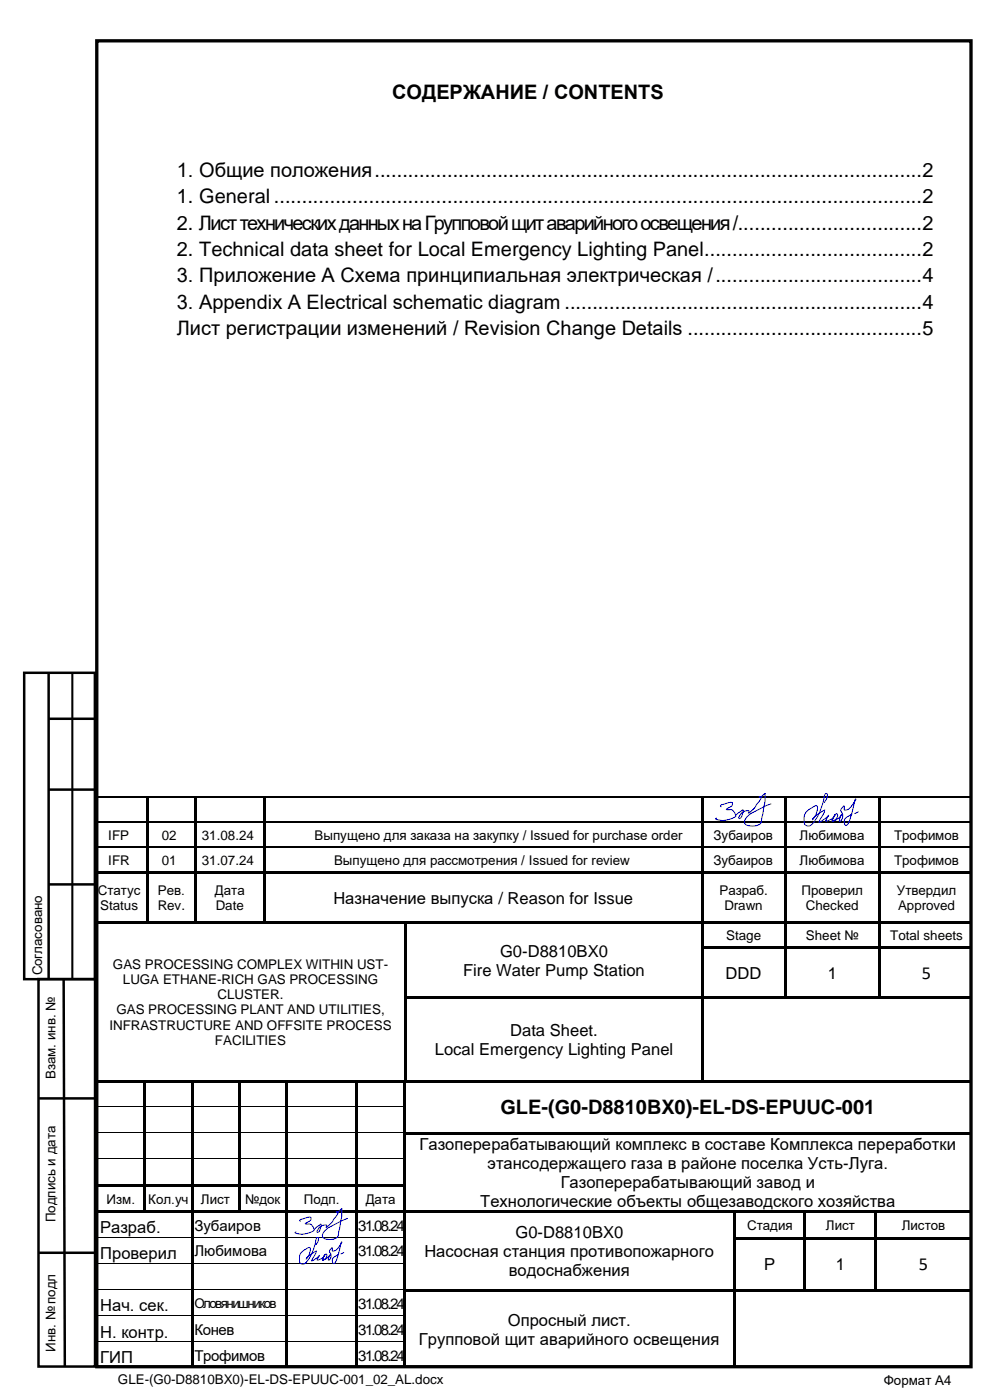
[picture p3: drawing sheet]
<svg xmlns="http://www.w3.org/2000/svg" width="210mm" height="297mm" viewBox="0 0 210 297" stroke-linecap="round" stroke-linejoin="round" font-family="sans-serif">
<path d="M20.5 8.7h185.5v281.2h-185.5z" fill="none" stroke="#000" stroke-width=".71" stroke-linecap="butt"/>
<g fill="#000">
<path d="M31 169.1h.3v.2h-.3z" fill-rule="evenodd"/>
<path d="M31 169.3h.5v5.1h-.5z" fill-rule="evenodd"/>
<path d="M31 174.4h.5v.2h-.5z" fill-rule="evenodd"/>
<path d="M31 174.6h.5v5h-.5z" fill-rule="evenodd"/>
<path d="M31 179.6h.5v.3h-.5z" fill-rule="evenodd"/>
<path d="M41.2 169.1h.3v.2h-.3z" fill-rule="evenodd"/>
<path d="M41.2 169.3h.5v5.1h-.5z" fill-rule="evenodd"/>
<path d="M41.2 174.4h.5v.2h-.5z" fill-rule="evenodd"/>
<path d="M41.2 174.6h.5v5h-.5z" fill-rule="evenodd"/>
<path d="M41.2 179.6h.5v.3h-.5z" fill-rule="evenodd"/>
<path d="M55.8 169.1h.3v.2h-.3z" fill-rule="evenodd"/>
<path d="M55.8 169.3h.5v5.1h-.5z" fill-rule="evenodd"/>
<path d="M55.8 174.4h.5v.2h-.5z" fill-rule="evenodd"/>
<path d="M55.8 174.6h.5v5h-.5z" fill-rule="evenodd"/>
<path d="M55.8 179.6h.5v.3h-.5z" fill-rule="evenodd"/>
<path d="M148.7 169.1h.3v.2h-.3z" fill-rule="evenodd"/>
<path d="M148.7 169.3h.5v5.1h-.5z" fill-rule="evenodd"/>
<path d="M148.7 174.4h.5v.2h-.5z" fill-rule="evenodd"/>
<path d="M148.7 174.6h.5v5h-.5z" fill-rule="evenodd"/>
<path d="M148.7 179.6h.5v.3h-.5z" fill-rule="evenodd"/>
<path d="M166.3 169.1h.2v.2h-.2z" fill-rule="evenodd"/>
<path d="M166.3 169.3h.5v5.1h-.5z" fill-rule="evenodd"/>
<path d="M166.3 174.4h.5v.2h-.5z" fill-rule="evenodd"/>
<path d="M166.3 174.6h.5v5h-.5z" fill-rule="evenodd"/>
<path d="M166.3 179.6h.5v.3h-.5z" fill-rule="evenodd"/>
<path d="M186.3 169.1h.3v.2h-.3z" fill-rule="evenodd"/>
<path d="M186.3 169.3h.5v5.1h-.5z" fill-rule="evenodd"/>
<path d="M186.3 174.4h.5v.2h-.5z" fill-rule="evenodd"/>
<path d="M186.3 174.6h.5v5h-.5z" fill-rule="evenodd"/>
<path d="M186.3 179.6h.5v.3h-.5z" fill-rule="evenodd"/>
<path d="M20.2 184.9h.3v.6h-.3z" fill-rule="evenodd"/>
<path d="M20.2 184.9h.3v.5h-.3z" fill-rule="evenodd"/>
<path d="M20.2 195.5h.3v.6h-.3z" fill-rule="evenodd"/>
<path d="M20.5 184.9h.5v.5h-.5z" fill-rule="evenodd"/>
<path d="M20.5 195.5h10.5v.5h-10.5z" fill-rule="evenodd"/>
<path d="M21 184.9h10v.5h-10z" fill-rule="evenodd"/>
<path d="M31 179.9h.5v5h-.5z" fill-rule="evenodd"/>
<path d="M31 184.9h.5v.6h-.5z" fill-rule="evenodd"/>
<path d="M31 185.5h.5v10h-.5z" fill-rule="evenodd"/>
<path d="M31 195.5h.5v.5h-.5z" fill-rule="evenodd"/>
<path d="M31.5 184.9h9.7v.5h-9.7z" fill-rule="evenodd"/>
<path d="M31.5 195.5h9.7v.5h-9.7z" fill-rule="evenodd"/>
<path d="M41.2 179.9h.5v5h-.5z" fill-rule="evenodd"/>
<path d="M41.2 184.9h.5v.6h-.5z" fill-rule="evenodd"/>
<path d="M41.2 185.5h.5v10h-.5z" fill-rule="evenodd"/>
<path d="M41.2 195.5h.5v.5h-.5z" fill-rule="evenodd"/>
<path d="M41.7 184.9h14.1v.5h-14.1z" fill-rule="evenodd"/>
<path d="M41.7 195.5h14.1v.5h-14.1z" fill-rule="evenodd"/>
<path d="M55.8 179.9h.5v5h-.5z" fill-rule="evenodd"/>
<path d="M55.8 184.9h.5v.6h-.5z" fill-rule="evenodd"/>
<path d="M55.8 185.5h.5v10h-.5z" fill-rule="evenodd"/>
<path d="M55.8 195.5h.5v.5h-.5z" fill-rule="evenodd"/>
<path d="M56.3 184.9h92.4v.5h-92.4z" fill-rule="evenodd"/>
<path d="M56.3 195.5h29.5v.5h-29.5z" fill-rule="evenodd"/>
<path d="M85.8 196l.5 .1z" fill-rule="evenodd"/>
<path d="M85.8 195.5h.5v.5h-.5z" fill-rule="evenodd"/>
<path d="M86.3 195.5h62.4v.5h-62.4z" fill-rule="evenodd"/>
<path d="M148.7 179.9h.5v5h-.5z" fill-rule="evenodd"/>
<path d="M148.7 184.9h.5v.6h-.5z" fill-rule="evenodd"/>
<path d="M148.7 185.5h.5v10h-.5z" fill-rule="evenodd"/>
<path d="M148.7 195.5h.5v.6h-.5z" fill-rule="evenodd"/>
<path d="M149.2 184.9h17.1v.5h-17.1z" fill-rule="evenodd"/>
<path d="M149.2 195.5h17.1v.5h-17.1z" fill-rule="evenodd"/>
<path d="M166.3 179.9h.5v5h-.5z" fill-rule="evenodd"/>
<path d="M166.3 184.9h.5v.6h-.5z" fill-rule="evenodd"/>
<path d="M166.3 185.5h.5v10h-.5z" fill-rule="evenodd"/>
<path d="M166.3 195.5h.5v.6h-.5z" fill-rule="evenodd"/>
<path d="M166.8 184.9h19.5v.5h-19.5z" fill-rule="evenodd"/>
<path d="M166.8 195.5h19.5v.5h-19.5z" fill-rule="evenodd"/>
<path d="M186.3 179.9h.5v5h-.5z" fill-rule="evenodd"/>
<path d="M186.3 184.9h.5v.6h-.5z" fill-rule="evenodd"/>
<path d="M186.3 185.5h.5v10h-.5z" fill-rule="evenodd"/>
<path d="M186.3 195.5h.5v.6h-.5z" fill-rule="evenodd"/>
<path d="M186.8 184.9h19.3v.5h-19.3z" fill-rule="evenodd"/>
<path d="M186.8 195.5h19.3v.5h-19.3z" fill-rule="evenodd"/>
<path d="M20.2 200.8h.3v.6h-.3z" fill-rule="evenodd"/>
<path d="M20.2 211.4h.3v.5h-.3z" fill-rule="evenodd"/>
<path d="M85.8 196.1h.5v4.7h-.5z" fill-rule="evenodd"/>
<path d="M85.8 200.8h.5v.6h-.5z" fill-rule="evenodd"/>
<path d="M85.8 201.4h.5v10h-.5z" fill-rule="evenodd"/>
<path d="M85.8 211.4h.5v.5h-.5z" fill-rule="evenodd"/>
<path d="M86.3 211.4h62.4v.5h-62.4z" fill-rule="evenodd"/>
<path d="M148.7 196.1h.5v4.7h-.5z" fill-rule="evenodd"/>
<path d="M148.7 200.8h.5v.6h-.5z" fill-rule="evenodd"/>
<path d="M148.7 201.4h.5v10h-.5z" fill-rule="evenodd"/>
<path d="M148.7 211.4h.5v.5h-.5z" fill-rule="evenodd"/>
<path d="M149.2 200.8h17.1v.5h-17.1z" fill-rule="evenodd"/>
<path d="M149.2 211.4h17.1v.5h-17.1z" fill-rule="evenodd"/>
<path d="M166.3 196.1h.5v4.7h-.5z" fill-rule="evenodd"/>
<path d="M166.3 200.8h.5v.6h-.5z" fill-rule="evenodd"/>
<path d="M166.3 201.4h.5v10h-.5z" fill-rule="evenodd"/>
<path d="M166.3 211.4h.5v.5h-.5z" fill-rule="evenodd"/>
<path d="M166.8 200.8h19.5v.5h-19.5z" fill-rule="evenodd"/>
<path d="M166.8 211.4h19.5v.5h-19.5z" fill-rule="evenodd"/>
<path d="M186.3 196.1h.5v4.7h-.5z" fill-rule="evenodd"/>
<path d="M186.3 200.8h.5v.6h-.5z" fill-rule="evenodd"/>
<path d="M186.3 201.4h.5v10h-.5z" fill-rule="evenodd"/>
<path d="M186.3 211.4h.5v.5h-.5z" fill-rule="evenodd"/>
<path d="M186.8 200.8h19.3v.5h-19.3z" fill-rule="evenodd"/>
<path d="M186.8 211.4h19.3v.5h-19.3z" fill-rule="evenodd"/>
<path d="M20.8 229.1h9.6v.5h-9.6z" fill-rule="evenodd"/>
<path d="M30.4 229.6l.6 .1z" fill-rule="evenodd"/>
<path d="M30.4 229.1h.6v.5h-.6z" fill-rule="evenodd"/>
<path d="M30.4 229.7h.6v4.9h-.6z" fill-rule="evenodd"/>
<path d="M30.4 234.6h.6v.6h-.6z" fill-rule="evenodd"/>
<path d="M31 229.1h9.5v.5h-9.5z" fill-rule="evenodd"/>
<path d="M40.5 229.6l.5 .1z" fill-rule="evenodd"/>
<path d="M40.5 229.1h.5v.5h-.5z" fill-rule="evenodd"/>
<path d="M40.5 229.7h.5v4.9h-.5z" fill-rule="evenodd"/>
<path d="M40.5 234.6h.5v.6h-.5z" fill-rule="evenodd"/>
<path d="M41 229.1h9.5v.5h-9.5z" fill-rule="evenodd"/>
<path d="M50.5 229.6l.5 .1z" fill-rule="evenodd"/>
<path d="M50.5 229.1h.5v.5h-.5z" fill-rule="evenodd"/>
<path d="M50.5 229.7h.5v4.9h-.5z" fill-rule="evenodd"/>
<path d="M50.5 234.6h.5v.6h-.5z" fill-rule="evenodd"/>
<path d="M51 229.1h9.5v.5h-9.5z" fill-rule="evenodd"/>
<path d="M60.5 229.6l.5 .1z" fill-rule="evenodd"/>
<path d="M60.5 229.1h.5v.5h-.5z" fill-rule="evenodd"/>
<path d="M60.5 229.7h.5v4.9h-.5z" fill-rule="evenodd"/>
<path d="M60.5 234.6h.5v.6h-.5z" fill-rule="evenodd"/>
<path d="M61 229.1h14.5v.5h-14.5z" fill-rule="evenodd"/>
<path d="M75.5 229.6l.5 .1z" fill-rule="evenodd"/>
<path d="M75.5 229.1h.5v.5h-.5z" fill-rule="evenodd"/>
<path d="M75.5 229.7h.5v4.9h-.5z" fill-rule="evenodd"/>
<path d="M75.5 234.6h.5v.6h-.5z" fill-rule="evenodd"/>
<path d="M76 229.1h9.5v.5h-9.5z" fill-rule="evenodd"/>
<path d="M85.5 229.6l.5 .1z" fill-rule="evenodd"/>
<path d="M85.5 229.1h.5v.5h-.5z" fill-rule="evenodd"/>
<path d="M85.5 229.7h.5v4.9h-.5z" fill-rule="evenodd"/>
<path d="M85.5 234.6h.5v.6h-.5z" fill-rule="evenodd"/>
<path d="M85.8 211.9h.5v17.2h-.5z" fill-rule="evenodd"/>
<path d="M86 229.1h119.8v.5h-119.8z" fill-rule="evenodd"/>
<path d="M148.7 211.9h.5v17.2h-.5z" fill-rule="evenodd"/>
<path d="M20.8 251.2h9.6v.5h-9.6z" fill-rule="evenodd"/>
<path d="M20.8 256.9h9.6v.5h-9.6z" fill-rule="evenodd"/>
<path d="M30.4 235.2h.6v4.9h-.6z" fill-rule="evenodd"/>
<path d="M30.4 240.1h.6v.6h-.6z" fill-rule="evenodd"/>
<path d="M30.4 240.7h.6v5h-.6z" fill-rule="evenodd"/>
<path d="M30.4 245.7h.6v.5h-.6z" fill-rule="evenodd"/>
<path d="M30.4 246.2h.6v5h-.6z" fill-rule="evenodd"/>
<path d="M30.4 251.2h.6v.5h-.6z" fill-rule="evenodd"/>
<path d="M30.4 251.7h.6v5.2h-.6z" fill-rule="evenodd"/>
<path d="M30.4 256.9h.6v.5h-.6z" fill-rule="evenodd"/>
<path d="M31 251.2h9.5v.5h-9.5z" fill-rule="evenodd"/>
<path d="M31 256.9h9.5v.5h-9.5z" fill-rule="evenodd"/>
<path d="M40.5 235.2h.5v4.9h-.5z" fill-rule="evenodd"/>
<path d="M40.5 240.1h.5v.6h-.5z" fill-rule="evenodd"/>
<path d="M40.5 240.7h.5v5h-.5z" fill-rule="evenodd"/>
<path d="M40.5 245.7h.5v.5h-.5z" fill-rule="evenodd"/>
<path d="M40.5 246.2h.5v5h-.5z" fill-rule="evenodd"/>
<path d="M40.5 251.2h.5v.5h-.5z" fill-rule="evenodd"/>
<path d="M40.5 251.7h.5v5.2h-.5z" fill-rule="evenodd"/>
<path d="M40.5 256.9h.5v.5h-.5z" fill-rule="evenodd"/>
<path d="M41 251.2h9.5v.5h-9.5z" fill-rule="evenodd"/>
<path d="M41 256.9h9.5v.5h-9.5z" fill-rule="evenodd"/>
<path d="M50.5 235.2h.5v4.9h-.5z" fill-rule="evenodd"/>
<path d="M50.5 240.1h.5v.6h-.5z" fill-rule="evenodd"/>
<path d="M50.5 240.7h.5v5h-.5z" fill-rule="evenodd"/>
<path d="M50.5 245.7h.5v.5h-.5z" fill-rule="evenodd"/>
<path d="M50.5 246.2h.5v5h-.5z" fill-rule="evenodd"/>
<path d="M50.5 251.2h.5v.5h-.5z" fill-rule="evenodd"/>
<path d="M50.5 251.7h.5v5.2h-.5z" fill-rule="evenodd"/>
<path d="M50.5 256.9h.5v.5h-.5z" fill-rule="evenodd"/>
<path d="M51 251.2h9.5v.5h-9.5z" fill-rule="evenodd"/>
<path d="M51 256.9h9.5v.5h-9.5z" fill-rule="evenodd"/>
<path d="M60.5 235.2h.5v4.9h-.5z" fill-rule="evenodd"/>
<path d="M60.5 240.1h.5v.6h-.5z" fill-rule="evenodd"/>
<path d="M60.5 240.7h.5v5h-.5z" fill-rule="evenodd"/>
<path d="M60.5 245.7h.5v.5h-.5z" fill-rule="evenodd"/>
<path d="M60.5 246.2h.5v5h-.5z" fill-rule="evenodd"/>
<path d="M60.5 251.2h.5v.5h-.5z" fill-rule="evenodd"/>
<path d="M60.5 251.7h.5v5.2h-.5z" fill-rule="evenodd"/>
<path d="M60.5 256.9h.5v.5h-.5z" fill-rule="evenodd"/>
<path d="M61 251.2h14.5v.5h-14.5z" fill-rule="evenodd"/>
<path d="M61 256.9h14.5v.5h-14.5z" fill-rule="evenodd"/>
<path d="M75.5 235.2h.5v4.9h-.5z" fill-rule="evenodd"/>
<path d="M75.5 240.1h.5v.6h-.5z" fill-rule="evenodd"/>
<path d="M75.5 240.7h.5v5h-.5z" fill-rule="evenodd"/>
<path d="M75.5 245.7h.5v.5h-.5z" fill-rule="evenodd"/>
<path d="M75.5 246.2h.5v5h-.5z" fill-rule="evenodd"/>
<path d="M75.5 251.2h.5v.5h-.5z" fill-rule="evenodd"/>
<path d="M75.5 251.7h.5v5.2h-.5z" fill-rule="evenodd"/>
<path d="M75.5 256.9h.5v.5h-.5z" fill-rule="evenodd"/>
<path d="M76 251.2h9.5v.5h-9.5z" fill-rule="evenodd"/>
<path d="M76 256.9h9.5v.5h-9.5z" fill-rule="evenodd"/>
<path d="M85.5 235.2h.5v4.9h-.5z" fill-rule="evenodd"/>
<path d="M85.5 240.1h.5v.6h-.5z" fill-rule="evenodd"/>
<path d="M85.5 240.7h.5v5h-.5z" fill-rule="evenodd"/>
<path d="M85.5 245.7h.5v.5h-.5z" fill-rule="evenodd"/>
<path d="M85.5 246.2h.5v5h-.5z" fill-rule="evenodd"/>
<path d="M85.5 251.2h.5v.5h-.5z" fill-rule="evenodd"/>
<path d="M85.5 251.7h.5v5.2h-.5z" fill-rule="evenodd"/>
<path d="M85.5 256.9h.5v.5h-.5z" fill-rule="evenodd"/>
<path d="M86 240.1h119.8v.6h-119.8z" fill-rule="evenodd"/>
<path d="M86 256.9h69.5v.5h-69.5z" fill-rule="evenodd"/>
<path d="M155.5 257.4h.5z" fill-rule="evenodd"/>
<path d="M155.5 256.9h.5v.5h-.5z" fill-rule="evenodd"/>
<path d="M156 256.9h14.5v.5h-14.5z" fill-rule="evenodd"/>
<path d="M170.5 257.4h.5z" fill-rule="evenodd"/>
<path d="M170.5 256.9h.5v.5h-.5z" fill-rule="evenodd"/>
<path d="M171 256.9h14.5v.5h-14.5z" fill-rule="evenodd"/>
<path d="M185.5 257.4h.6z" fill-rule="evenodd"/>
<path d="M185.5 256.9h.6v.5h-.6z" fill-rule="evenodd"/>
<path d="M186.1 256.9h19.7v.5h-19.7z" fill-rule="evenodd"/>
<path d="M40.5 257.4h.5v5h-.5z" fill-rule="evenodd"/>
<path d="M40.5 262.4h.5v.6h-.5z" fill-rule="evenodd"/>
<path d="M40.5 263h.5v4.9h-.5z" fill-rule="evenodd"/>
<path d="M40.5 267.9h.5v.6h-.5z" fill-rule="evenodd"/>
<path d="M40.5 268.5h.5v5h-.5z" fill-rule="evenodd"/>
<path d="M40.5 273.5h.5v.5h-.5z" fill-rule="evenodd"/>
<path d="M40.5 274h.5v5h-.5z" fill-rule="evenodd"/>
<path d="M40.5 279h.5v.5h-.5z" fill-rule="evenodd"/>
<path d="M60.5 257.4h.5v5h-.5z" fill-rule="evenodd"/>
<path d="M60.5 262.4h.5v.6h-.5z" fill-rule="evenodd"/>
<path d="M60.5 263h.5v4.9h-.5z" fill-rule="evenodd"/>
<path d="M60.5 267.9h.5v.6h-.5z" fill-rule="evenodd"/>
<path d="M60.5 268.5h.5v5h-.5z" fill-rule="evenodd"/>
<path d="M60.5 273.5h.5v.5h-.5z" fill-rule="evenodd"/>
<path d="M60.5 274h.5v5h-.5z" fill-rule="evenodd"/>
<path d="M60.5 279h.5v.5h-.5z" fill-rule="evenodd"/>
<path d="M75.5 257.4h.5v5h-.5z" fill-rule="evenodd"/>
<path d="M75.5 262.4h.5v.6h-.5z" fill-rule="evenodd"/>
<path d="M75.5 263h.5v4.9h-.5z" fill-rule="evenodd"/>
<path d="M75.5 267.9h.5v.6h-.5z" fill-rule="evenodd"/>
<path d="M75.5 268.5h.5v5h-.5z" fill-rule="evenodd"/>
<path d="M75.5 273.5h.5v.5h-.5z" fill-rule="evenodd"/>
<path d="M75.5 274h.5v5h-.5z" fill-rule="evenodd"/>
<path d="M75.5 279h.5v.5h-.5z" fill-rule="evenodd"/>
<path d="M85.5 257.4h.5v5h-.5z" fill-rule="evenodd"/>
<path d="M85.5 262.4h.5v.6h-.5z" fill-rule="evenodd"/>
<path d="M85.5 263h.5v4.9h-.5z" fill-rule="evenodd"/>
<path d="M85.5 267.9h.5v.6h-.5z" fill-rule="evenodd"/>
<path d="M85.5 268.5h.5v5h-.5z" fill-rule="evenodd"/>
<path d="M85.5 273.5h.5v.5h-.5z" fill-rule="evenodd"/>
<path d="M85.5 274h.5v5h-.5z" fill-rule="evenodd"/>
<path d="M85.5 279h.5v.5h-.5z" fill-rule="evenodd"/>
<path d="M86 273.5h69.5v.5h-69.5z" fill-rule="evenodd"/>
<path d="M155.5 257.4h.5v5h-.5z" fill-rule="evenodd"/>
<path d="M155.5 262.4h.5v.6h-.5z" fill-rule="evenodd"/>
<path d="M155.5 263h.5v4.9h-.5z" fill-rule="evenodd"/>
<path d="M155.5 267.9h.5v.6h-.5z" fill-rule="evenodd"/>
<path d="M155.5 268.5h.5v5h-.5z" fill-rule="evenodd"/>
<path d="M155.5 273.5h.5v.5h-.5z" fill-rule="evenodd"/>
<path d="M155.5 274h.5v5h-.5z" fill-rule="evenodd"/>
<path d="M155.5 279h.5v.5h-.5z" fill-rule="evenodd"/>
<path d="M156 262.4h14.5v.5h-14.5z" fill-rule="evenodd"/>
<path d="M156 273.5h14.5v.5h-14.5z" fill-rule="evenodd"/>
<path d="M170.5 257.4h.5v5h-.5z" fill-rule="evenodd"/>
<path d="M170.5 262.4h.5v.6h-.5z" fill-rule="evenodd"/>
<path d="M170.5 263h.5v4.9h-.5z" fill-rule="evenodd"/>
<path d="M170.5 267.9h.5v.6h-.5z" fill-rule="evenodd"/>
<path d="M170.5 268.5h.5v5h-.5z" fill-rule="evenodd"/>
<path d="M170.5 273.5h.5v.5h-.5z" fill-rule="evenodd"/>
<path d="M171 262.4h14.5v.5h-14.5z" fill-rule="evenodd"/>
<path d="M171 273.5h14.5v.5h-14.5z" fill-rule="evenodd"/>
<path d="M185.5 257.4h.6v5h-.6z" fill-rule="evenodd"/>
<path d="M185.5 262.4h.6v.6h-.6z" fill-rule="evenodd"/>
<path d="M185.5 263h.6v4.9h-.6z" fill-rule="evenodd"/>
<path d="M185.5 267.9h.6v.6h-.6z" fill-rule="evenodd"/>
<path d="M185.5 268.5h.6v5h-.6z" fill-rule="evenodd"/>
<path d="M185.5 273.5h.6v.5h-.6z" fill-rule="evenodd"/>
<path d="M186.1 262.4h19.7v.5h-19.7z" fill-rule="evenodd"/>
<path d="M186.1 273.5h19.7v.5h-19.7z" fill-rule="evenodd"/>
<path d="M40.5 279.5h.5v5h-.5z" fill-rule="evenodd"/>
<path d="M40.5 284.5h.5v.6h-.5z" fill-rule="evenodd"/>
<path d="M40.5 285.1h.5v4.9h-.5z" fill-rule="evenodd"/>
<path d="M60.5 279.5h.5v5h-.5z" fill-rule="evenodd"/>
<path d="M60.5 284.5h.5v.6h-.5z" fill-rule="evenodd"/>
<path d="M60.5 285.1h.5v4.9h-.5z" fill-rule="evenodd"/>
<path d="M75.5 279.5h.5v5h-.5z" fill-rule="evenodd"/>
<path d="M75.5 284.5h.5v.6h-.5z" fill-rule="evenodd"/>
<path d="M75.5 285.1h.5v4.9h-.5z" fill-rule="evenodd"/>
<path d="M85.5 279.5h.5v5h-.5z" fill-rule="evenodd"/>
<path d="M85.5 284.5h.5v.6h-.5z" fill-rule="evenodd"/>
<path d="M85.5 285.1h.5v4.9h-.5z" fill-rule="evenodd"/>
<path d="M155.5 279.5h.5v5h-.5z" fill-rule="evenodd"/>
<path d="M155.5 284.5h.5v.6h-.5z" fill-rule="evenodd"/>
<path d="M155.5 285.1h.5v4.9h-.5z" fill-rule="evenodd"/>
</g>
<g fill="none" stroke="#000" stroke-width=".21">
<path d="M20.8 234.7h9.6M31 234.7h9.5M41 234.7h9.5M51 234.7h9.5M61 234.7h14.5M76 234.7h9.5M20.8 240.2h9.6M20.8 245.7h9.6M31 240.2h9.5M31 245.7h9.5M41 240.2h9.5M41 245.7h9.5"/>
<path d="M51 240.2h9.5M51 245.7h9.5M61 240.2h14.5M61 245.7h14.5M76 240.2h9.5M76 245.7h9.5M20.8 262.5h19.7M20.8 268h19.7M20.8 273.5h19.7M20.8 279.1h19.7M41 262.5h19.5M41 268h19.5"/>
<path d="M41 273.5h19.5M41 279.1h19.5M61 262.5h14.5M61 268h14.5M61 273.5h14.5M61 279.1h14.5M76 262.5h9.5M76 268h9.5M76 273.5h9.5M76 279.1h9.5M20.8 284.6h19.7M41 284.6h19.5"/>
<path d="M61 284.6h14.5M76 284.6h9.5"/>
</g>
<path d="M5.1 142.7h15v65h-15zM10.2 152.5h10M10.3 142.7v65M10.2 167.5h10M10.4 187.6h10M8.2 207.7h12v82.2h-12zM13.5 207.7l.2 82.2M8.3 233h12M8.1 265.8h12" fill="none" stroke="#000" stroke-width=".53"/>
<path d="M15.3 142.7v65" fill="none" stroke="#000" stroke-width=".44"/>
<g fill="none" stroke="#000" stroke-width=".25">
<path d="M20.2 169.2h10.8M20.2 174.5h10.8M20.2 179.8h10.8M31.3 169.2h9.9M31.5 174.5h9.7M31.5 179.8h9.7M41.5 169.2h14.3M41.7 174.5h14.1M41.7 179.8h14.1M56.1 169.2h92.6M56.3 174.5h92.4M56.3 179.8h92.4"/>
<path d="M149 169.2h17.3M149.2 174.5h17.1M149.2 179.8h17.1M166.5 169.2h19.8M166.8 174.5h19.5M166.8 179.8h19.5M186.6 169.2h19.5M186.8 174.5h19.3M186.8 179.8h19.3"/>
</g>
<path d="M20.3 185.5v10M20.3 196.1v4.7M20.3 201.4v10M20.3 211.9v17.2" fill="none" stroke="#000" stroke-width=".3"/>
<path d="M153.1 171.1l-.2-.2 .6-.3a2.75 2.75 0 0 1 1.9-.3 .9 .9 0 0 1-.9 1.1l-.4 .3 .2 .1a1.41 1.41 0 0 1 1.8 1.4 4.7 4.7 0 0 1-4.3 .6v-.1l.3-.1M163.6 170.5l-3.1 1.5a3.6 3.6 0 0 0-2.6 2.5 1.66 1.66 0 0 0 2.1 .7 1.37 1.37 0 0 0 1.6-1.6 19.4 19.4 0 0 0 .7-5.2l-1 .7h-.2l.3-.1h.1v.2a9.6 9.6 0 0 1-2.7 3.3l.1-.5a1.72 1.72 0 0 0-2.1 1.6h.1a2.27 2.27 0 0 0 .7-1.8l-.9 .6-.5 .5M174.9 170.3v-.1a2.22 2.22 0 0 0 .5-1.8l-.2-.1-.2 .2a12.9 12.9 0 0 1-2.9 6.5 .92 .92 0 0 1-1.1 .1 .92 .92 0 0 1-.4-1 2.4 2.4 0 0 1 1.6-2.7 1.08 1.08 0 0 1 1.1-.4 3.6 3.6 0 0 1-.9 2.9 6.4 6.4 0 0 1 2.5-2l-.1 .5-1.1 2 1.1-.5 1-1-.6 1.2a1.62 1.62 0 0 0 1.7-.7l.3-.5-.7 1.3 .3-.1a.91 .91 0 0 0 .6-1.5 2.46 2.46 0 0 0-.8 1.6 2.65 2.65 0 0 0 1.9-1.4l-.4 1.2 .1 .2a1.42 1.42 0 0 0 .2-2.2l.1-.5 .4-.5h.2a.58 .58 0 0 0 .2 .9 3.6 3.6 0 0 0 2.2-2.2l-.1-.2-1.2 4.7a.81 .81 0 0 1-.9 .8l-.1-.2a1.29 1.29 0 0 1 .9-1.7l.7-.4M182.1 172.2l-.9 .4M63.8 259.1l-.2-.1 .1-.3 1.5-.4h.8a.85 .85 0 0 1-.9 1l-.3 .3 .2 .1a1.33 1.33 0 0 1 1.6 1.3 4.4 4.4 0 0 1-4 .6v-.2h.3M73.8 258.5l-1 .3a14.6 14.6 0 0 0-4.1 2.6l-.3 .5a.82 .82 0 0 0 1 1l.5 .1a1.57 1.57 0 0 0 2-1.9 13.2 13.2 0 0 0 .6-4.7l-.9 .8h-.2l.2-.2 .2 .1v.1a9 9 0 0 1-2.6 3.2l.1-.5a1.59 1.59 0 0 0-2 1.5h.1a2.14 2.14 0 0 0 .7-1.7l-1.3 1.1M67.1 264.1l.5-1.3-.1-.2h-.3a11.5 11.5 0 0 1-2.4 5.4 .83 .83 0 0 1-1.1 0 .83 .83 0 0 1-.2-1 2.42 2.42 0 0 1 2.3-2.3 2.99 2.99 0 0 1-.8 2.4l.5-.7 1.6-1-.1 .4-.9 1.7 .7-.3 1-.9-.5 .9a1.69 1.69 0 0 0 1.6-1l-.5 1.1 .5-.2a.8 .8 0 0 0 .3-1 1.52 1.52 0 0 0-.8 1.2 2.17 2.17 0 0 0 1.6-1.1l-.3 1.1a1.11 1.11 0 0 0 .2-1.7l.1-.5 .4-.4 .1 .7a2.6 2.6 0 0 0 2-1.9l-.5 1.7a5.6 5.6 0 0 1-1.1 2.9 .88 .88 0 0 1-.4-.9 .88 .88 0 0 1 .7-.7l.7-.4M73 265.7l-.7 .3" fill="none" stroke="#00f" stroke-width=".21"/>
<g font-size="4.2">
<text x="83.2" y="21">СОДЕРЖАНИЕ / CONTENTS</text>
<text x="37.5" y="37.5">1. Общие положения..................................................................................................2</text>
<text x="37.5" y="43.1">1. General ....................................................................................................................2</text>
<text x="37.5" y="48.7">2. Лист технических данных на Групповой щит аварийного освещения /.................................2</text>
<text x="37.5" y="54.3">2. Technical data sheet for Local Emergency Lighting Panel.......................................2</text>
<text x="37.5" y="59.9">3. Приложение А Схема принципиальная электрическая /.....................................4</text>
<text x="37.5" y="65.5">3. Appendix А Electrical schematic diagram ................................................................4</text>
<text x="37.5" y="71.1">Лист регистрации изменений / Revision Change Details ..........................................5</text>
<text x="106.2" y="236.4">GLE-(G0-D8810BX0)-EL-DS-EPUUC-001</text>
</g>
<g font-size="3.9">
<text x="195.6" y="207.7">5</text>
<text x="194.9" y="269.5">5</text>
</g>
<g font-size="3.5">
<text x="70.7" y="191.8">Назначение выпуска / Reason for Issue</text>
<text x="106.1" y="203">G0-D8810BX0</text>
<text x="98.2" y="207">Fire Water Pump Station</text>
<text x="153.9" y="207.6">DDD</text>
<text x="175.6" y="207.6">1</text>
<text x="108.2" y="219.7">Data Sheet.</text>
<text x="92.3" y="223.8">Local Emergency Lighting Panel</text>
<text x="89" y="244">Газоперерабатывающий комплекс в составе Комплекса переработки</text>
<text x="103.4" y="248">этансодержащего газа в районе поселка Усть-Луга.</text>
<text x="101.9" y="256.1">Технологические объекты общезаводского хозяйства</text>
<text x="118.9" y="252.1">Газоперерабатывающий завод и</text>
<text x="21.3" y="261.7">Разраб.</text>
<text x="109.3" y="262.6">G0-D8810BX0</text>
<text x="21.3" y="267.2">Проверил</text>
<text x="90" y="266.7">Насосная станция противопожарного</text>
<text x="162.1" y="269.4">Р</text>
<text x="177.3" y="269.4">1</text>
<text x="107.9" y="270.8">водоснабжения</text>
<text x="21.3" y="278.2">Нач. сек.</text>
<text x="107.7" y="281.3">Опросный лист.</text>
<text x="21.3" y="283.8">Н. контр.</text>
<text x="88.9" y="285.3">Групповой щит аварийного освещения</text>
<text x="21.3" y="289.3">ГИП</text>
</g>
<g font-size="3.2">
<text x="41.2" y="261.1">Зубаиров</text>
<text x="76" y="261.1">31.08.24</text>
<text x="41.2" y="266.6">Любимова</text>
<text x="76" y="266.6">31.08.24</text>
<text x="76" y="277.6">31.08.24</text>
<text x="41.2" y="283.1">Конев</text>
<text x="76" y="283.1">31.08.24</text>
<text x="41.2" y="288.7">Трофимов</text>
<text x="76" y="288.7">31.08.24</text>
</g>
<g font-size="2.8">
<text x="23" y="178.2">IFP</text>
<text x="34.3" y="178.2">02</text>
<text x="42.8" y="178.2">31.08.24</text>
<text x="66.7" y="178.2">Выпущено для заказа на закупку / Issued for purchase order</text>
<text x="151.4" y="178.2">Зубаиров</text>
<text x="169.6" y="178.2">Любимова</text>
<text x="189.7" y="178.2">Трофимов</text>
<text x="23" y="183.5">IFR</text>
<text x="34.3" y="183.5">01</text>
<text x="42.8" y="183.5">31.07.24</text>
<text x="70.9" y="183.5">Выпущено для рассмотрения / Issued for review</text>
<text x="151.4" y="183.5">Зубаиров</text>
<text x="169.6" y="183.5">Любимова</text>
<text x="189.7" y="183.5">Трофимов</text>
<text x="20.7" y="189.9">Статус</text>
<text x="33.5" y="189.9">Рев.</text>
<text x="45.6" y="189.9">Дата</text>
<text x="152.6" y="189.9">Разраб.</text>
<text x="170" y="189.9">Проверил</text>
<text x="190.2" y="189.9">Утвердил</text>
<text x="21.2" y="193.1">Status</text>
<text x="33.5" y="193.1">Rev.</text>
<text x="45.8" y="193.1">Date</text>
<text x="153.7" y="193.1">Drawn</text>
<text x="171" y="193.1">Checked</text>
<text x="190.5" y="193.1">Approved</text>
<text x="154" y="199.5">Stage</text>
<text x="171" y="199.5">Sheet №</text>
<text x="188.8" y="199.5">Total sheets</text>
<text x="9" y="207" transform="rotate(-90 9 207)">Согласовано</text>
<text x="24" y="205.5">GAS PROCESSING COMPLEX WITHIN UST-</text>
<text x="26.1" y="208.7">LUGA ETHANE-RICH GAS PROCESSING</text>
<text x="24.7" y="215.2">GAS PROCESSING PLANT AND UTILITIES,</text>
<text x="46.2" y="212">CLUSTER.</text>
<text x="23.2" y="218.5">INFRASTRUCTURE AND OFFSITE PROCESS</text>
<text x="45.6" y="221.7">FACILITIES</text>
<text x="11.8" y="228.9" transform="rotate(-90 11.8 228.9)">Взам. инв. №</text>
<text x="22.6" y="255.3">Изм.</text>
<text x="31.5" y="255.3">Кол.уч</text>
<text x="42.6" y="255.3">Лист</text>
<text x="52" y="255.3">№док</text>
<text x="64.4" y="255.3">Подп.</text>
<text x="77.6" y="255.3">Дата</text>
<text x="11.8" y="259.3" transform="rotate(-90 11.8 259.3)">Подпись и дата</text>
<text x="158.5" y="260.9">Стадия</text>
<text x="175.2" y="260.9">Лист</text>
<text x="191.3" y="260.9">Листов</text>
<text x="41.2" y="277.5">Оловянишников</text>
<text x="11.8" y="286.8" transform="rotate(-90 11.8 286.8)">Инв. № подл</text>
<text x="25" y="293.6">GLE-(G0-D8810BX0)-EL-DS-EPUUC-001_02_AL.docx</text>
<text x="187.5" y="293.8">Формат А4</text>
</g>
</svg>
